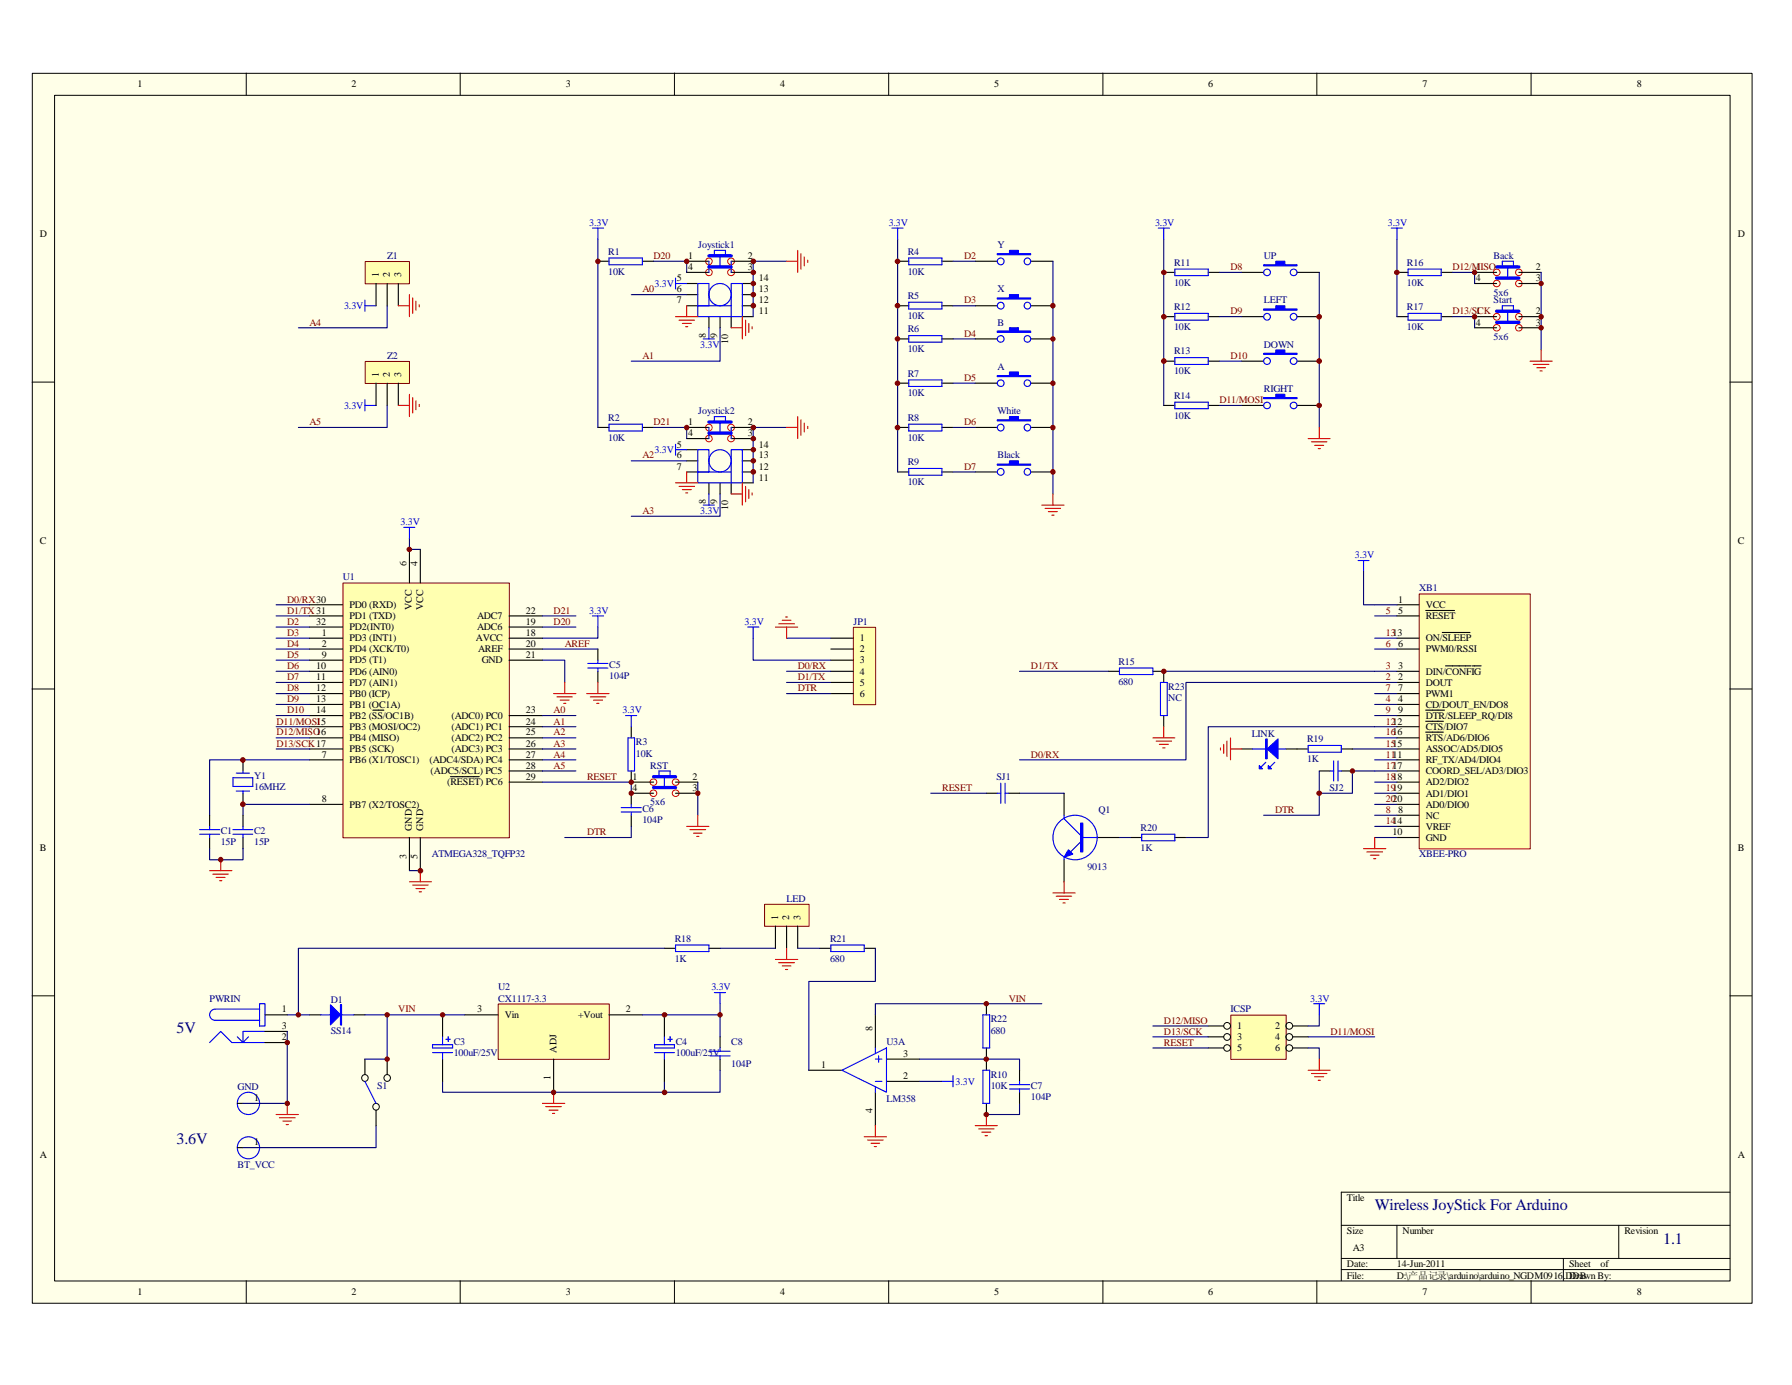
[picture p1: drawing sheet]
<svg xmlns="http://www.w3.org/2000/svg" width="279mm" height="216mm" viewBox="0 0 279 216" stroke-linecap="round" stroke-linejoin="round" font-family="sans-serif">
<path d="M5 11.4h268.2v191.8h-268.2z" fill="#ffffe8"/>
<g fill="none" stroke="#000" stroke-width=".16">
<path d="M5 11.4h268.2v191.8h-268.2zM8.5 14.9h261.2v184.8h-261.2zM38.4 11.4v3.4M71.8 11.4v3.4M105.2 11.4v3.4M138.6 11.4v3.4M172 11.4v3.4M205.3 11.4v3.4M238.7 11.4v3.4M5 59.6h3.5M269.7 59.6h3.4M5 107.4h3.5"/>
<path d="M269.7 107.4h3.4M5 155.2h3.5M269.7 155.2h3.4M38.4 199.6v3.5M71.8 199.6v3.5M105.2 199.6v3.5M138.6 199.6v3.5M172 199.6v3.5M205.3 199.6v3.5M209.1 191h60.6M209.1 196.2h60.6M209.1 197.9h60.6"/>
<path d="M217.8 191v5.2M238.7 199.6v3.5M243.8 196.2v3.4M252.4 191v5.2M269.7 185.8h-60.6v13.8"/>
</g>
<path d="M53.5 90.9h25.9v39.7h-25.9z" fill="#ffffb0"/>
<path d="M53.5 90.9h25.9v39.7h-25.9z" fill="none" stroke="#800000" stroke-width=".16"/>
<g fill="none" stroke="#000" stroke-width=".17">
<path d="M48.3 94.3h5.1M48.3 96h5.1M48.3 97.7h5.1M48.3 99.5h5.1M63.8 85.6v5.2M65.5 85.6v5.2M79.4 96h5.2M79.4 97.7h5.2M79.4 99.5h5.2M37.9 118.4v1.8M48.3 101.2h5.1M48.3 118.4h5.1"/>
<path d="M48.3 102.9h5.1M48.3 104.6h5.1M48.3 106.4h5.1M48.3 108.1h5.1M48.3 109.8h5.1M48.3 111.5h5.1M48.3 113.3h5.1M48.3 115h5.1M48.3 116.8h5.1M58.1 110.7h1.8M79.4 101.2h5.2M79.4 118.4h5.2"/>
<path d="M79.4 102.9h5.2M79.4 111.5h5.2M79.4 113.3h5.2M79.4 115h5.2M79.4 116.8h5.2M93.2 101.2v1.7M93.2 104.6v1.8M32.7 127.1v1.7M32.7 130.6v1.7M37.9 123.7v1.7M37.9 127.1v1.7M37.9 130.6v1.7"/>
<path d="M48.3 125.4h5.1M63.8 130.6v5.1M65.5 130.6v5.1M70.2 121.1h4.5M79.4 121.9h5.2M79.4 120.2h5.2M98.4 123.7v1.7M98.4 127.1v1.7"/>
</g>
<g fill="none" stroke="#00f" stroke-width=".17">
<path d="M91.7 103.4h3.1M91.7 104.1h3.1M93.2 102.9v.5M93.2 104.1v.5M31.1 129.3h3.1M31.1 130h3.1M32.7 128.8v.5M32.7 130v.6M36.3 121.2h3.1v1.4h-3.1zM36.3 129.3h3.1M36.3 130h3.1M36.8 120.5h2.1"/>
<path d="M36.8 123.3h2.1M37.9 120.2v.3M37.9 123.3v.4M37.9 128.8v.5M37.9 130v.6M96.9 125.9h3.1M96.9 126.6h3.1M98.4 125.4v.5M98.4 126.6v.5"/>
</g>
<g fill="none" stroke="#000080" stroke-width=".17">
<path d="M43.1 96h5.2M43.1 97.7h5.2M43.1 94.3h5.2M43.1 99.5h5.2M63.8 83.9v1.7h1.7M84.6 96h5.2M84.6 97.7h5.2M93.2 97.7v1.8h-8.6M43.1 111.5h5.2M43.1 113.3h5.2M43.1 115h5.2M43.1 116.8h5.2"/>
<path d="M43.1 101.2h5.2M43.1 102.9h5.2M43.1 104.6h5.2M43.1 106.4h5.2M43.1 108.1h5.2M43.1 109.8h5.2M48.3 118.4h-15.6v8.7M84.6 102.9h3.5v3.5M84.6 111.5h5.2M84.6 113.3h5.2M84.6 115h5.2M84.6 116.8h5.2"/>
<path d="M84.6 118.4h5.2M84.6 101.2h8.6M32.7 132.3v1.7h5.2v-1.7M48.3 125.4h-10.4v1.7M63.8 135.7h1.7M84.6 120.2h5.2M108.8 121.9v5.2"/>
</g>
<g fill="none" stroke="#f00" stroke-width=".17">
<path d="M86.3 108.1h3.5M86.8 108.6h2.4M87.3 109.1h1.4M87.9 109.6h.3M88.1 106.4v1.7M91.5 108.1h3.5M92 108.6h2.4M92.5 109.1h1.4M93 109.6h.4M93.2 106.4v1.7M32.7 135.7h3.5M33.2 136.3h2.4"/>
<path d="M33.7 136.8h1.4M34.2 137.3h.4M34.4 134v1.7M63.8 137.5h3.5M64.3 138h2.5M64.9 138.5h1.4M65.4 139h.3M65.5 135.7v1.8M107.1 128.8h3.4M107.6 129.3h2.4M108.1 129.9h1.4M108.6 130.4h.4"/>
<path d="M108.8 127.1v1.7"/>
</g>
<path d="M191.9 158.3h8.6v6.8h-8.6z" fill="#ffffb0"/>
<path d="M191.9 158.2h8.6v6.9h-8.6z" fill="none" stroke="#800000" stroke-width=".16"/>
<g fill="none" stroke="#000" stroke-width=".16">
<circle cx="191.3" cy="159.9" r=".53"/>
<circle cx="201" cy="159.9" r=".53"/>
<circle cx="191.3" cy="161.6" r=".53"/>
<circle cx="191.3" cy="163.4" r=".52"/>
<circle cx="201" cy="161.6" r=".53"/>
<circle cx="201" cy="163.4" r=".53"/>
</g>
<path d="M188.4 159.9h2.4M201.5 159.9h2.5M188.4 161.6h2.4M188.4 163.4h2.4M201.5 161.6h2.5M201.5 163.4h2.5" fill="none" stroke="#000" stroke-width=".17"/>
<path d="M205.7 158.2v1.7h-1.7M204 163.4h1.7v1.7M204 161.6h10.3" fill="none" stroke="#000080" stroke-width=".17"/>
<path d="M204 166.8h3.4M204.5 167.3h2.4M205 167.9h1.4M205.5 168.4h.4M205.7 165.1v1.7" fill="none" stroke="#f00" stroke-width=".17"/>
<path d="M221.3 92.6h17.3v39.7h-17.3z" fill="#ffffb0"/>
<path d="M221.3 92.6h17.3v39.7h-17.3z" fill="none" stroke="#800000" stroke-width=".16"/>
<g fill="none" stroke="#000" stroke-width=".17">
<path d="M217.8 94.3h3.4M217.8 96h3.4M217.8 99.5h3.4M222.3 95.2h4.5M224.9 98.6h4.3M172.8 104.6h1.7M179.7 104.6h1.7v1.8M181.4 111.5v1.8M193.6 116.8h1.7M200.5 116.8h3.5M209.1 116.8h1.8M217.8 106.4h3.4"/>
<path d="M217.8 104.6h3.4M217.8 109.8h3.4M217.8 101.2h3.4M217.8 111.5h3.4M217.8 113.3h3.4M217.8 115h3.4M217.8 116.8h3.4M217.8 118.4h3.4M217.8 108.1h3.4M222.3 110.7h2.9M222.3 112.4h2.7M222.3 114.1h2.7"/>
<path d="M225.4 103.8h4M229.6 103.8h1.3M176.3 130.6h1.7M183.2 130.6h1.7M217.8 120.2h3.4M217.8 121.9h3.4M217.8 123.7h3.4M217.8 125.4h3.4M217.8 128.8h3.4M217.8 130.6h3.4M217.8 127.1h3.4"/>
</g>
<g fill="none" stroke="#000080" stroke-width=".17">
<path d="M214.3 96h3.5M214.3 99.5h3.5M214.3 94.3h3.5M210.9 116.8h6.9M214.3 115h3.5M214.3 118.4h3.5M214.3 101.2h3.5M214.3 104.6h3.5M214.3 106.4h3.5M214.3 108.1h3.5M214.3 109.8h3.5M214.3 111.5h3.5"/>
<path d="M214.3 113.3h3.5M214.3 120.2h3.5M214.3 121.9h3.5M214.3 123.7h3.5M214.3 125.4h3.5M214.3 127.1h3.5M214.3 128.8h3.5M214.3 130.6h3.5"/>
</g>
<path d="M174.5 104.1h5.2v1.1h-5.2zM180.9 106.4h1.1v5.1h-1.1zM195.3 116.8h5.2M197.4 118.8l-.7 .7M198.8 118.8l-.7 .7M204 116.2h5.1v1.1h-5.1zM178 130h5.2v1.1h-5.2z" fill="none" stroke="#00f" stroke-width=".17"/>
<path d="M197.6 116.8l1.7-1.6v3.1z" fill="#00f"/>
<path d="M197.4 115.2h.2v3.1h-.2zM197.6 116.8l1.7-1.6v3.1z" fill="none" stroke="#00f" stroke-width=".17"/>
<path d="M197.5 115.2v3.1" fill="none" stroke="#00f" stroke-width=".21"/>
<path d="M196.3 119.3l.5 .5h-.5z" fill="#00f"/>
<path d="M196.3 119.3l.6 .5h-.6z" fill="none" stroke="#00f" stroke-width=".17"/>
<path d="M197.7 119.3l.5 .5h-.5z" fill="#00f"/>
<path d="M197.7 119.3l.5 .5h-.5zM165.9 127.1v.5l2.6 2.6M165.9 133.6v.4M168.5 128.3h.3v4.5h-.3zM168.5 131.2l-1.6 1.6M168.5 130.6h2.6" fill="none" stroke="#00f" stroke-width=".17"/>
<path d="M179.7 115h3.5M180.3 115.5h2.4M180.8 116h1.4M181.3 116.6h.4M181.4 113.3v1.7M190.3 116.6v.3M190.8 116v1.4M191.3 115.5v2.4M191.9 115v3.4M191.9 116.8h1.7" fill="none" stroke="#f00" stroke-width=".17"/>
<path d="M181.4 104.6h32.9M214.3 113.3h-25.9v17.3h-3.5" fill="none" stroke="#000080" stroke-width=".17"/>
<path d="M165.9 123.7v3.4M165.9 134v3.5M171.1 130.6h3.4" fill="none" stroke="#000" stroke-width=".17"/>
<path d="M168.7 128.3v4.5" fill="none" stroke="#00f" stroke-width=".34"/>
<path d="M166.6 132.5l.7 .6-1.4 .5z" fill="#00f"/>
<g fill="none" stroke="#00f" stroke-width=".17">
<path d="M211.8 87.4h1.6M212.6 87.4v1.7M166.6 132.5l.7 .6-1.4 .5z"/>
<circle cx="167.6" cy="130.6" r="3.5"/>
</g>
<path d="M212.6 89.1v5.2h1.7M159 123.7h6.9M174.5 130.6h1.8" fill="none" stroke="#000080" stroke-width=".17"/>
<path d="M164.2 139.2h3.4M164.7 139.7h2.4M165.9 137.5v1.7M212.6 132.3h3.5M213.1 132.8h2.5M213.7 133.3h1.3M214.2 133.9h.3M214.3 130.6v1.7M165.2 140.2h1.4M165.7 140.8h.4" fill="none" stroke="#f00" stroke-width=".17"/>
<path d="M77.7 156.5h17.3v8.6h-17.3z" fill="#ffffb0"/>
<path d="M77.7 156.5h17.3v8.6h-17.3z" fill="none" stroke="#800000" stroke-width=".16"/>
<path d="M152.1 40.7h3.4M160.7 40.7h3.5M69 158.2v3.4M72.5 158.2h5.1M95 158.2h5.2M103.6 158.2v3.4M69 165.1v3.5M86.3 165.1v5.2M103.6 165.1v3.5M112.3 161.6v1.8M112.3 165.1v1.7" fill="none" stroke="#000" stroke-width=".17"/>
<path d="M112.3 156.5v1.7h-12.1M112.3 158.2v3.4M69 168.6v1.7h34.6v-1.7M112.3 166.8v3.5h-8.7" fill="none" stroke="#000080" stroke-width=".17"/>
<g fill="none" stroke="#00f" stroke-width=".17">
<path d="M111.4 154.7h1.7M112.3 154.7v1.8M67.4 164.1h3.2M67.4 162.9h3.2v.5h-3.2zM69 161.6v1.3M69 164.1v1M69.5 162h.7M69.9 161.6v.7M102.1 162.9h3.1v.5h-3.1zM102.1 164.1h3.1M103.6 161.6v1.3M103.6 164.1v1"/>
<path d="M104.1 162h.7M104.5 161.6v.7M110.7 164.6h3.1M110.7 163.9h3.1M112.3 163.4v.5M112.3 164.6v.5"/>
</g>
<path d="M155.5 39.5h1.9v-.5h1.4v.5h1.9v.2h-5.2z" fill-rule="evenodd" fill="#00f"/>
<g fill="none" stroke="#00f" stroke-width=".17">
<path d="M155.5 39.5h1.9v-.5h1.4v.5h1.9v.2h-5.2z"/>
<circle cx="156" cy="40.7" r=".52"/>
<circle cx="160.2" cy="40.7" r=".52"/>
</g>
<path d="M152.1 47.7h3.4M160.7 47.7h3.5" fill="none" stroke="#000" stroke-width=".17"/>
<path d="M155.5 46.4h1.9v-.5h1.4v.5h1.9v.2h-5.2z" fill-rule="evenodd" fill="#00f"/>
<g fill="none" stroke="#00f" stroke-width=".17">
<path d="M155.5 46.4h1.9v-.5h1.4v.5h1.9v.2h-5.2z"/>
<circle cx="156" cy="47.6" r=".52"/>
<circle cx="160.2" cy="47.6" r=".52"/>
</g>
<path d="M152.1 52.8h3.4M160.7 52.8h3.5" fill="none" stroke="#000" stroke-width=".17"/>
<path d="M155.5 51.6h1.9v-.5h1.4v.5h1.9v.2h-5.2z" fill-rule="evenodd" fill="#00f"/>
<g fill="none" stroke="#00f" stroke-width=".17">
<path d="M155.5 51.6h1.9v-.5h1.4v.5h1.9v.2h-5.2z"/>
<circle cx="156" cy="52.8" r=".52"/>
<circle cx="160.2" cy="52.8" r=".51"/>
</g>
<path d="M152.1 59.7h3.4M160.7 59.7h3.5" fill="none" stroke="#000" stroke-width=".17"/>
<path d="M155.5 58.5h1.9v-.5h1.4v.5h1.9v.2h-5.2z" fill-rule="evenodd" fill="#00f"/>
<g fill="none" stroke="#00f" stroke-width=".17">
<path d="M155.5 58.5h1.9v-.5h1.4v.5h1.9v.2h-5.2z"/>
<circle cx="156" cy="59.7" r=".52"/>
<circle cx="160.2" cy="59.7" r=".51"/>
</g>
<path d="M152.1 66.6h3.4M160.7 66.6h3.5" fill="none" stroke="#000" stroke-width=".17"/>
<path d="M155.5 65.4h1.9v-.5h1.4v.5h1.9v.2h-5.2z" fill-rule="evenodd" fill="#00f"/>
<g fill="none" stroke="#00f" stroke-width=".17">
<path d="M155.5 65.4h1.9v-.5h1.4v.5h1.9v.2h-5.2z"/>
<circle cx="156" cy="66.7" r=".52"/>
<circle cx="160.2" cy="66.7" r=".52"/>
</g>
<path d="M152.1 73.6h3.4M160.7 73.6h3.5" fill="none" stroke="#000" stroke-width=".17"/>
<path d="M155.5 72.3h1.9v-.5h1.4v.5h1.9v.2h-5.2z" fill-rule="evenodd" fill="#00f"/>
<g fill="none" stroke="#00f" stroke-width=".17">
<path d="M234.2 41.6v-.9h1.8v.9M234.2 48.5v-.8h1.8v.8M235.1 41.6v1.7M235.1 48.5v1.7M155.5 72.3h1.9v-.5h1.4v.5h1.9v.2h-5.2zM102.7 121.1v-.9h1.8v.9M103.6 121.1v1.7"/>
<circle cx="156" cy="73.6" r=".52"/>
<circle cx="160.2" cy="73.6" r=".52"/>
</g>
<g fill="none" stroke="#f00" stroke-width=".16">
<circle cx="233.4" cy="49.4" r=".53"/>
<circle cx="233.4" cy="51.1" r=".52"/>
<circle cx="233.4" cy="42.5" r=".52"/>
<circle cx="233.4" cy="44.2" r=".52"/>
<circle cx="236.8" cy="49.4" r=".52"/>
<circle cx="236.8" cy="51.1" r=".51"/>
<circle cx="236.8" cy="42.5" r=".51"/>
<circle cx="236.8" cy="44.2" r=".51"/>
<circle cx="101.9" cy="121.9" r=".52"/>
<circle cx="101.9" cy="123.7" r=".52"/>
<circle cx="105.4" cy="121.9" r=".52"/>
<circle cx="105.4" cy="123.7" r=".52"/>
</g>
<g fill="none" stroke="#000" stroke-width=".17">
<path d="M193.6 42.5h3.4M202.2 42.5h3.5M229.9 44.2h3.4M229.9 42.5h3.4M229.9 51.1h3.4M229.9 49.4h3.4M236.8 44.2h3.5M236.8 42.5h3.5M236.8 51.1h3.5M236.8 49.4h3.5M98.4 123.7h3.5M98.4 121.9h3.5"/>
<path d="M105.3 123.7h3.5M105.3 121.9h3.5"/>
</g>
<path d="M233.3 41.6h3.5M233.3 43.3h3.5M233.3 48.5h3.5M233.3 50.2h3.5M101.9 121.1h3.4M101.9 122.8h3.4" fill="none" stroke="#00f" stroke-width=".52"/>
<path d="M84.6 121.9h13.8v1.8" fill="none" stroke="#000080" stroke-width=".17"/>
<path d="M197 41.3h1.9v-.6h1.4v.6h1.9v.1h-5.2z" fill-rule="evenodd" fill="#00f"/>
<g fill="none" stroke="#00f" stroke-width=".17">
<path d="M197 41.3h1.9v-.6h1.4v.6h1.9v.1h-5.2z"/>
<circle cx="197.6" cy="42.5" r=".52"/>
<circle cx="201.7" cy="42.5" r=".52"/>
</g>
<path d="M193.6 49.4h3.4M202.2 49.4h3.5" fill="none" stroke="#000" stroke-width=".17"/>
<path d="M197 48.2h1.9v-.5h1.4v.5h1.9v.1h-5.2z" fill-rule="evenodd" fill="#00f"/>
<g fill="none" stroke="#00f" stroke-width=".17">
<path d="M197 48.2h1.9v-.5h1.4v.5h1.9v.1h-5.2z"/>
<circle cx="197.6" cy="49.4" r=".52"/>
<circle cx="201.7" cy="49.4" r=".52"/>
</g>
<path d="M193.6 56.3h3.4M202.2 56.3h3.5" fill="none" stroke="#000" stroke-width=".17"/>
<path d="M197 55.1h1.9v-.5h1.4v.5h1.9v.1h-5.2z" fill-rule="evenodd" fill="#00f"/>
<g fill="none" stroke="#00f" stroke-width=".17">
<path d="M197 55.1h1.9v-.5h1.4v.5h1.9v.1h-5.2z"/>
<circle cx="197.6" cy="56.3" r=".52"/>
<circle cx="201.7" cy="56.3" r=".52"/>
</g>
<path d="M193.6 63.2h3.4M202.2 63.2h3.5" fill="none" stroke="#000" stroke-width=".17"/>
<path d="M197 62h1.9v-.5h1.4v.5h1.9v.1h-5.2z" fill-rule="evenodd" fill="#00f"/>
<g fill="none" stroke="#00f" stroke-width=".17">
<path d="M92.4 35.6h1.7M93.2 35.6v1.7M111.4 39.9v-.9h1.7v.9M112.3 39.9v1.7M139.1 35.6h1.7M140 35.6v1.7M180.6 35.6h1.7M181.4 35.6v1.7M216.9 35.6h1.8M217.8 35.6v1.7M56.9 46.8v1.7M56.9 47.7h1.7"/>
<path d="M95 40.2h5.2v1.1h-5.2zM105.3 43.3v1.7M105.3 44.2h1.8M108.8 44.2h1.7v3.5h-1.7zM109.6 52.8h1.8M110.5 40.7v1.8M110.5 51.1v1.7M114 44.2h1.7v5.2h-1.7zM114 47.7h-5.2v1.7h5.2M114 40.7v1.8M141.7 40.2h5.2v1.1h-5.2zM141.7 47.1h5.2v1.1h-5.2z"/>
<path d="M141.7 52.3h5.2v1h-5.2zM141.7 59.2h5.2v1h-5.2zM183.2 42h5.2v1h-5.2zM183.2 48.9h5.2v1h-5.2zM183.2 55.8h5.2v1h-5.2zM219.5 42h5.2v1h-5.2zM219.5 48.9h5.2v1h-5.2zM56.9 62.3v1.8M56.9 63.2h1.7M95 66.1h5.2v1.1h-5.2zM108.8 70.1h1.7v3.5h-1.7zM110.5 66.6v1.8"/>
<path d="M111.4 65.8v-.9h1.7v.9M112.3 65.8v1.7M114 70.1h1.7v5.2h-1.7zM114 73.6h-5.2v1.7h5.2M114 66.6v1.8M141.7 66.1h5.2v1.1h-5.2zM141.7 73h5.2v1.1h-5.2zM183.2 62.7h5.2v1h-5.2zM197 62h1.9v-.5h1.4v.5h1.9v.1h-5.2zM62.9 82.2h1.8M63.8 82.2v1.7M92.4 96h1.7"/>
<path d="M93.2 96v1.7M97.5 111.5h1.8M97.9 115h1v5.2h-1zM98.4 111.5v1.8M50 158.2h5.2M105.3 147.3h5.2v1h-5.2z"/>
<circle cx="112.3" cy="45.9" r="1.74"/>
<circle cx="112.3" cy="71.8" r="1.74"/>
<circle cx="197.6" cy="63.2" r=".52"/>
<circle cx="201.7" cy="63.2" r=".52"/>
</g>
<g fill="none" stroke="#000" stroke-width=".17">
<path d="M93.2 40.7h1.8M100.2 40.7h1.7M107.1 47.7h1.7M107.1 40.7h3.4M107.1 42.5h3.4M107.1 44.2h1.7M107.1 45.9h1.7M110.5 49.4v1.7M112.3 49.4v1.7M114 40.7h3.4M114 42.5h3.4M114 49.4v1.7"/>
<path d="M115.7 47.7h1.7M115.7 49.4h1.7M115.7 44.2h1.7M115.7 45.9h1.7M140 47.7h1.7M140 52.8h1.7M140 59.7h1.7M140 40.7h1.7M146.9 47.7h1.7M146.9 52.8h1.7M146.9 59.7h1.7M146.9 40.7h1.7"/>
<path d="M181.4 42.5h1.8M181.4 49.4h1.8M181.4 56.3h1.8M188.4 42.5h1.7M188.4 49.4h1.7M188.4 56.3h1.7M217.8 42.5h1.7M217.8 49.4h1.7M224.7 42.5h1.7M224.7 49.4h1.7M93.2 66.6h1.8M100.2 66.6h1.7"/>
<path d="M107.1 66.6h3.4M107.1 73.6h1.7M107.1 68.4h3.4M107.1 70.1h1.7M107.1 71.8h1.7M110.5 75.3v1.7M112.3 75.3v1.7M114 66.6h3.4M114 75.3v1.7M114 68.4h3.4M115.7 73.6h1.7M115.7 70.1h1.7"/>
<path d="M115.7 71.8h1.7M115.7 75.3h1.7M140 66.6h1.7M140 73.6h1.7M146.9 66.6h1.7M146.9 73.6h1.7M181.4 63.2h1.8M188.4 63.2h1.7M98.4 113.3v1.7M98.4 120.2v1.7M48.3 158.2h1.7M55.2 158.2h1.7"/>
<path d="M103.6 147.8h1.7M110.5 147.8h1.8"/>
</g>
<g fill="none" stroke="#000080" stroke-width=".17">
<path d="M93.2 37.3v29.3M140 37.3v36.3M181.4 37.3v25.9M217.8 37.3v12.1M101.9 40.7h5.2v1.8M122.6 40.7h-5.2v8.7M148.6 40.7h3.5M148.6 47.7h3.5M148.6 52.8h3.5M148.6 59.7h3.5M164.2 40.7v36.3M190.1 42.5h3.5"/>
<path d="M190.1 49.4h3.5M190.1 56.3h3.5M205.7 42.5v24.1M226.4 42.5h3.5v1.7M226.4 49.4h3.5v1.7M240.3 42.5v12.1M101.9 66.6h5.2v1.8M122.6 66.6h-5.2v8.7M148.6 66.6h3.5M148.6 73.6h3.5M190.1 63.2h3.5M98.4 128.8v1.8h-10.3"/>
</g>
<g fill="none" stroke="#f00" stroke-width=".17">
<path d="M124.4 39v3.5M124.9 39.5v2.5M122.6 40.7h1.8M125.4 40v1.4M125.9 40.6v.3M238.5 56.3h3.5M239.1 56.8h2.4M239.6 57.3h1.4M240.1 57.8h.4M240.3 54.6v1.7M122.6 66.6h1.8M124.4 64.9v3.5"/>
<path d="M124.9 65.4v2.5M125.4 66v1.4M125.9 66.5v.3M162.4 78.7h3.5M162.9 79.2h2.5M163.4 79.8h1.4M164.2 77v1.7M204 68.4h3.4M204.5 68.9h2.4M205 69.4h1.4M205.5 69.9h.4M205.7 66.6v1.8"/>
<path d="M164 80.3h.3M43.1 173.7h3.4M43.6 174.2h2.4M44.1 174.8h1.4M44.6 175.3h.4M44.8 172v1.7"/>
</g>
<g fill="none" stroke="#f00" stroke-width=".16">
<circle cx="110.5" cy="40.7" r=".52"/>
<circle cx="110.5" cy="42.5" r=".51"/>
<circle cx="114" cy="40.7" r=".52"/>
<circle cx="114" cy="42.5" r=".52"/>
<circle cx="110.5" cy="66.7" r=".52"/>
<circle cx="110.5" cy="68.4" r=".51"/>
<circle cx="114" cy="66.7" r=".52"/>
<circle cx="114" cy="68.4" r=".52"/>
</g>
<path d="M110.5 39.9h3.5M110.5 41.6h3.5M110.5 65.8h3.5M110.5 67.5h3.5" fill="none" stroke="#00f" stroke-width=".52"/>
<path d="M51.5 156.6l1.6 1.6-1.6 1.6z" fill="#00f"/>
<g fill="none" stroke="#00f" stroke-width=".17">
<path d="M40.5 157.3h-7a.87 .87 0 0 0-.8 .9 .87 .87 0 0 0 .8 .8h7M40.5 156.5h.8v3.4h-.8zM51.5 156.6l1.6 1.6-1.6 1.6zM53.1 156.6h.2v3.2h-.2zM32.7 162.5l1.7-1.7 1.8 1.7h5.1M37 161.6l.9 .9 .8-.9M41.3 160.8h-3.4v1.7"/>
<circle cx="38.7" cy="172" r="1.74"/>
<circle cx="38.7" cy="178.9" r="1.73"/>
</g>
<path d="M44.8 158.2h3.5M56.9 158.2h15.6M58.6 175.5v3.4h-20.7" fill="none" stroke="#000080" stroke-width=".17"/>
<path d="M41.3 158.2h3.5M37 172h.9M37 178.9h.9M41.3 162.5h3.5M41.3 160.8h3.5" fill="none" stroke="#000" stroke-width=".17"/>
<path d="M57 40.8h6.8v3.4h-6.8z" fill="#ffffb0"/>
<path d="M56.9 40.8h6.9v3.4h-6.9z" fill="none" stroke="#800000" stroke-width=".16"/>
<path d="M58.6 44.2v3.5M60.4 44.2v3.5M62.1 44.2v3.5" fill="none" stroke="#000" stroke-width=".17"/>
<path d="M57 56.4h6.8v3.4h-6.8z" fill="#ffffb0"/>
<path d="M56.9 56.3h6.9v3.5h-6.9z" fill="none" stroke="#800000" stroke-width=".16"/>
<path d="M58.6 59.7v3.5M60.4 59.7v3.5M62.1 59.7v3.5M205.7 120.2h1.7M209.1 120.2h1.8" fill="none" stroke="#000" stroke-width=".17"/>
<g fill="none" stroke="#f00" stroke-width=".17">
<path d="M62.1 47.7h1.7M63.8 45.9v3.5M64.3 46.4v2.5M64.9 46.9v1.4M65.4 47.5v.3M105.3 49.4h3.5M105.9 49.9h2.4M106.4 50.4h1.4M106.9 50.9h.3M107.1 47.7v1.7M114 51.1h1.7M115.7 49.4v3.4"/>
<path d="M116.2 49.9v2.4M116.8 50.4v1.4M117.3 50.9v.4M62.1 63.2h1.7M63.8 61.5v3.4M64.3 62v2.4M64.9 62.5v1.4M65.4 63v.4M105.3 75.3h3.5M105.9 75.8h2.4M106.4 76.3h1.4M106.9 76.8h.3"/>
<path d="M107.1 73.6v1.7M114 77h1.7M115.7 75.3v3.4M116.2 75.8v2.4M116.8 76.3v1.4M117.3 76.8v.4"/>
</g>
<path d="M60.4 47.7v3.4h-13.9M98.4 45.9h8.7M112.3 51.1v5.2h-13.9M60.4 63.2v3.4h-13.9M98.4 71.8h8.7M112.3 77v3.5h-13.9M205.7 120.2v6.9h-8.7M210.9 120.2h3.4" fill="none" stroke="#000080" stroke-width=".17"/>
<path d="M105.3 69.3v1.7M105.3 70.1h1.8M109.6 78.7h1.8M110.5 77v1.7M207.9 118.6v3.2M208.6 118.6v3.2M207.4 120.2h.5M208.6 120.2h.5M146.9 168.6h1.7M148.6 167.7v1.7" fill="none" stroke="#00f" stroke-width=".17"/>
<path d="M119.3 141h6.9v3.4h-6.9z" fill="#ffffb0"/>
<path d="M119.2 141h7v3.4h-7z" fill="none" stroke="#800000" stroke-width=".16"/>
<g fill="none" stroke="#000" stroke-width=".17">
<path d="M153.8 123.7h1.7M157.2 123.7h1.8M120.9 144.4v3.4M122.6 144.4v3.4M124.4 144.4v3.4M127.8 147.8h1.7M134.7 147.8h1.8M136.5 158.2v5.2M153.8 156.5v1.7M56.9 165.1v2.4M58.6 173.1v2.4M60.4 165.1v2.4"/>
<path d="M126.1 166.8h5.2M136.5 170.3v5.2M138.2 165.1h5.2M138.2 168.6h5.2M153.8 163.4v3.4M153.8 172v1.7M159 166.8v1.8M159 170.3v1.7"/>
</g>
<g fill="none" stroke="#f00" stroke-width=".17">
<path d="M120.9 149.6h3.5M121.4 150.1h2.5M122 150.6h1.3M122.5 151.1h.3M122.6 147.8v1.8M84.6 172h3.5M85.1 172.5h2.4M85.6 173.1h1.4M86.1 173.6h.4M86.3 170.3v1.7M134.7 177.2h3.5M135.3 177.7h2.4"/>
<path d="M135.8 178.2h1.4M136.3 178.7h.4M136.5 175.5v1.7M152.1 175.5h3.4M152.6 176h2.4M153.1 176.5h1.4M153.6 177h.4M153.8 173.7v1.8"/>
</g>
<g fill="none" stroke="#000080" stroke-width=".17">
<path d="M159 104.6h13.8M214.3 106.4h-29.4v12h-25.9M145.1 123.7h8.7M210.9 120.2v3.5h-5.2M103.6 147.8h-57.1v10.4M112.3 147.8h8.6M124.4 147.8h3.4M136.5 147.8v5.2h-10.4v13.8M162.4 156.5h-25.9v1.7M44.8 160.8v11.2h-6.9M143.4 165.1h15.6v1.7M143.4 168.6h3.5"/>
<path d="M159 172v1.7h-5.2"/>
</g>
<g fill="none" stroke="#000" stroke-width=".16">
<circle cx="56.9" cy="168" r=".52"/>
<circle cx="58.6" cy="172.5" r=".52"/>
<circle cx="60.4" cy="168" r=".52"/>
</g>
<g fill="none" stroke="#00f" stroke-width=".17">
<path d="M155.5 123.7h.5M156 122.1v3.1M156.7 123.7h.5M156.7 122.1v3.1M129.5 147.3h5.2v1h-5.2zM153.2 158.2h1.1v5.2h-1.1zM56.9 168.6l1.7 3.4M131.3 166.8l6.9-3.4v6.9zM136.5 163.4v.9M136.5 169.4v.9M136.5 168.6h1M136.5 165.1h1"/>
<path d="M137 164.6v1M153.2 166.8h1.1v5.2h-1.1zM157.4 169.8h3.1M157.4 169.1h3.1M159 168.6v.5M159 169.8v.5"/>
</g>
<circle cx="210.9" cy="120.2" r=".34" fill="#800000"/>
<circle cx="210.9" cy="120.2" r=".34" fill="none" stroke="#800000" stroke-width=".16"/>
<circle cx="205.7" cy="123.7" r=".35" fill="#800000"/>
<circle cx="205.7" cy="123.7" r=".35" fill="none" stroke="#800000" stroke-width=".16"/>
<circle cx="63.8" cy="85.6" r=".35" fill="#800000"/>
<circle cx="63.8" cy="85.6" r=".35" fill="none" stroke="#800000" stroke-width=".16"/>
<circle cx="65.6" cy="135.7" r=".36" fill="#800000"/>
<circle cx="65.6" cy="135.7" r=".36" fill="none" stroke="#800000" stroke-width=".16"/>
<circle cx="37.9" cy="125.4" r=".36" fill="#800000"/>
<circle cx="37.9" cy="125.4" r=".36" fill="none" stroke="#800000" stroke-width=".16"/>
<circle cx="37.9" cy="118.5" r=".36" fill="#800000"/>
<circle cx="37.9" cy="118.5" r=".36" fill="none" stroke="#800000" stroke-width=".16"/>
<circle cx="34.4" cy="134" r=".35" fill="#800000"/>
<circle cx="34.4" cy="134" r=".35" fill="none" stroke="#800000" stroke-width=".16"/>
<circle cx="217.8" cy="42.5" r=".35" fill="#800000"/>
<circle cx="217.8" cy="42.5" r=".35" fill="none" stroke="#800000" stroke-width=".16"/>
<circle cx="139.9" cy="47.6" r=".36" fill="#800000"/>
<circle cx="139.9" cy="47.6" r=".36" fill="none" stroke="#800000" stroke-width=".16"/>
<circle cx="139.9" cy="52.8" r=".34" fill="#800000"/>
<circle cx="139.9" cy="52.8" r=".34" fill="none" stroke="#800000" stroke-width=".16"/>
<circle cx="139.9" cy="59.7" r=".35" fill="#800000"/>
<circle cx="139.9" cy="59.7" r=".35" fill="none" stroke="#800000" stroke-width=".16"/>
<circle cx="139.9" cy="66.7" r=".36" fill="#800000"/>
<circle cx="139.9" cy="66.7" r=".36" fill="none" stroke="#800000" stroke-width=".16"/>
<circle cx="139.9" cy="40.7" r=".36" fill="#800000"/>
<circle cx="139.9" cy="40.7" r=".36" fill="none" stroke="#800000" stroke-width=".16"/>
<circle cx="181.5" cy="42.5" r=".35" fill="#800000"/>
<circle cx="181.5" cy="42.5" r=".35" fill="none" stroke="#800000" stroke-width=".16"/>
<circle cx="181.5" cy="49.4" r=".36" fill="#800000"/>
<circle cx="181.5" cy="49.4" r=".36" fill="none" stroke="#800000" stroke-width=".16"/>
<circle cx="181.5" cy="56.3" r=".36" fill="#800000"/>
<circle cx="181.5" cy="56.3" r=".36" fill="none" stroke="#800000" stroke-width=".16"/>
<circle cx="93.2" cy="40.7" r=".35" fill="#800000"/>
<circle cx="93.2" cy="40.7" r=".35" fill="none" stroke="#800000" stroke-width=".16"/>
<path d="M179.7 159.9h8.7M179.7 161.6h8.7M179.7 163.4h8.7" fill="none" stroke="#000080" stroke-width=".17"/>
<circle cx="229.9" cy="42.5" r=".34" fill="#800000"/>
<circle cx="229.9" cy="42.5" r=".34" fill="none" stroke="#800000" stroke-width=".16"/>
<circle cx="240.3" cy="44.2" r=".34" fill="#800000"/>
<circle cx="240.3" cy="44.2" r=".34" fill="none" stroke="#800000" stroke-width=".16"/>
<circle cx="229.9" cy="49.4" r=".35" fill="#800000"/>
<circle cx="229.9" cy="49.4" r=".35" fill="none" stroke="#800000" stroke-width=".16"/>
<circle cx="240.3" cy="49.4" r=".35" fill="#800000"/>
<circle cx="240.3" cy="49.4" r=".35" fill="none" stroke="#800000" stroke-width=".16"/>
<circle cx="240.3" cy="51.1" r=".34" fill="#800000"/>
<circle cx="240.3" cy="51.1" r=".34" fill="none" stroke="#800000" stroke-width=".16"/>
<circle cx="86.3" cy="170.3" r=".35" fill="#800000"/>
<circle cx="86.3" cy="170.3" r=".35" fill="none" stroke="#800000" stroke-width=".16"/>
<circle cx="103.6" cy="170.3" r=".36" fill="#800000"/>
<circle cx="103.6" cy="170.3" r=".36" fill="none" stroke="#800000" stroke-width=".16"/>
<circle cx="103.6" cy="158.2" r=".35" fill="#800000"/>
<circle cx="103.6" cy="158.2" r=".35" fill="none" stroke="#800000" stroke-width=".16"/>
<circle cx="112.3" cy="158.2" r=".34" fill="#800000"/>
<circle cx="112.3" cy="158.2" r=".34" fill="none" stroke="#800000" stroke-width=".16"/>
<circle cx="69" cy="158.2" r=".34" fill="#800000"/>
<circle cx="69" cy="158.2" r=".34" fill="none" stroke="#800000" stroke-width=".16"/>
<circle cx="44.8" cy="172" r=".34" fill="#800000"/>
<circle cx="44.8" cy="172" r=".34" fill="none" stroke="#800000" stroke-width=".16"/>
<circle cx="46.5" cy="158.2" r=".34" fill="#800000"/>
<circle cx="46.5" cy="158.2" r=".34" fill="none" stroke="#800000" stroke-width=".16"/>
<circle cx="205.7" cy="49.4" r=".36" fill="#800000"/>
<circle cx="205.7" cy="49.4" r=".36" fill="none" stroke="#800000" stroke-width=".16"/>
<circle cx="205.7" cy="56.3" r=".36" fill="#800000"/>
<circle cx="205.7" cy="56.3" r=".36" fill="none" stroke="#800000" stroke-width=".16"/>
<circle cx="205.7" cy="63.2" r=".35" fill="#800000"/>
<circle cx="205.7" cy="63.2" r=".35" fill="none" stroke="#800000" stroke-width=".16"/>
<circle cx="164.2" cy="47.6" r=".35" fill="#800000"/>
<circle cx="164.2" cy="47.6" r=".35" fill="none" stroke="#800000" stroke-width=".16"/>
<circle cx="164.2" cy="52.8" r=".34" fill="#800000"/>
<circle cx="164.2" cy="52.8" r=".34" fill="none" stroke="#800000" stroke-width=".16"/>
<circle cx="164.2" cy="59.7" r=".34" fill="#800000"/>
<circle cx="164.2" cy="59.7" r=".34" fill="none" stroke="#800000" stroke-width=".16"/>
<circle cx="164.2" cy="66.7" r=".35" fill="#800000"/>
<circle cx="164.2" cy="66.7" r=".35" fill="none" stroke="#800000" stroke-width=".16"/>
<circle cx="164.2" cy="73.6" r=".35" fill="#800000"/>
<circle cx="164.2" cy="73.6" r=".35" fill="none" stroke="#800000" stroke-width=".16"/>
<circle cx="107.1" cy="66.7" r=".35" fill="#800000"/>
<circle cx="107.1" cy="66.7" r=".35" fill="none" stroke="#800000" stroke-width=".16"/>
<circle cx="117.5" cy="66.7" r=".36" fill="#800000"/>
<circle cx="117.5" cy="66.7" r=".36" fill="none" stroke="#800000" stroke-width=".16"/>
<circle cx="117.5" cy="68.4" r=".35" fill="#800000"/>
<circle cx="117.5" cy="68.4" r=".35" fill="none" stroke="#800000" stroke-width=".16"/>
<circle cx="117.5" cy="73.6" r=".36" fill="#800000"/>
<circle cx="117.5" cy="73.6" r=".36" fill="none" stroke="#800000" stroke-width=".16"/>
<circle cx="117.5" cy="71.8" r=".35" fill="#800000"/>
<circle cx="117.5" cy="71.8" r=".35" fill="none" stroke="#800000" stroke-width=".16"/>
<circle cx="117.5" cy="70.1" r=".35" fill="#800000"/>
<circle cx="117.5" cy="70.1" r=".35" fill="none" stroke="#800000" stroke-width=".16"/>
<circle cx="107.1" cy="40.7" r=".35" fill="#800000"/>
<circle cx="107.1" cy="40.7" r=".35" fill="none" stroke="#800000" stroke-width=".16"/>
<circle cx="117.5" cy="40.7" r=".36" fill="#800000"/>
<circle cx="117.5" cy="40.7" r=".36" fill="none" stroke="#800000" stroke-width=".16"/>
<circle cx="117.5" cy="42.5" r=".35" fill="#800000"/>
<circle cx="117.5" cy="42.5" r=".35" fill="none" stroke="#800000" stroke-width=".16"/>
<circle cx="117.5" cy="47.6" r=".36" fill="#800000"/>
<circle cx="117.5" cy="47.6" r=".36" fill="none" stroke="#800000" stroke-width=".16"/>
<circle cx="117.5" cy="45.9" r=".35" fill="#800000"/>
<circle cx="117.5" cy="45.9" r=".35" fill="none" stroke="#800000" stroke-width=".16"/>
<circle cx="117.5" cy="44.2" r=".35" fill="#800000"/>
<circle cx="117.5" cy="44.2" r=".35" fill="none" stroke="#800000" stroke-width=".16"/>
<path d="M60.4 158.2v6.9h-3.5" fill="none" stroke="#000080" stroke-width=".17"/>
<circle cx="60.4" cy="165.1" r=".34" fill="#800000"/>
<circle cx="60.4" cy="165.1" r=".34" fill="none" stroke="#800000" stroke-width=".16"/>
<circle cx="60.4" cy="158.2" r=".34" fill="#800000"/>
<circle cx="60.4" cy="158.2" r=".34" fill="none" stroke="#800000" stroke-width=".16"/>
<circle cx="98.4" cy="121.9" r=".34" fill="#800000"/>
<circle cx="98.4" cy="121.9" r=".34" fill="none" stroke="#800000" stroke-width=".16"/>
<circle cx="108.8" cy="123.7" r=".34" fill="#800000"/>
<circle cx="108.8" cy="123.7" r=".34" fill="none" stroke="#800000" stroke-width=".16"/>
<circle cx="153.8" cy="156.5" r=".34" fill="#800000"/>
<circle cx="153.8" cy="156.5" r=".34" fill="none" stroke="#800000" stroke-width=".16"/>
<circle cx="153.8" cy="165.1" r=".34" fill="#800000"/>
<circle cx="153.8" cy="165.1" r=".34" fill="none" stroke="#800000" stroke-width=".16"/>
<circle cx="153.8" cy="173.7" r=".34" fill="#800000"/>
<circle cx="153.8" cy="173.7" r=".34" fill="none" stroke="#800000" stroke-width=".16"/>
<path d="M133.1 97.8h3.4v12.1h-3.4z" fill="#ffffb0"/>
<path d="M133.1 97.8h3.4v12.1h-3.4z" fill="none" stroke="#800000" stroke-width=".16"/>
<path d="M129.5 99.5h3.5M129.5 101.2h3.5M129.5 102.9h3.5M129.5 104.6h3.5M129.5 106.4h3.5M129.5 108.1h3.5" fill="none" stroke="#000" stroke-width=".17"/>
<path d="M117.4 99.5v3.4h12.1M122.6 99.5h6.9M122.6 108.1h6.9M122.6 106.4h6.9M122.6 104.6h6.9" fill="none" stroke="#000080" stroke-width=".17"/>
<path d="M120.9 97.7h3.5M121.4 97.2h2.5M122 96.7h1.3M122.5 96.2h.3M122.6 97.7v1.8" fill="none" stroke="#f00" stroke-width=".17"/>
<path d="M116.6 97.7h1.7M117.4 97.7v1.8M204.8 156.5h1.7M205.7 156.5v1.7" fill="none" stroke="#00f" stroke-width=".17"/>
<circle cx="98.4" cy="123.7" r=".34" fill="#800000"/>
<circle cx="98.4" cy="123.7" r=".34" fill="none" stroke="#800000" stroke-width=".16"/>
<circle cx="44.8" cy="162.5" r=".34" fill="#800000"/>
<circle cx="44.8" cy="162.5" r=".34" fill="none" stroke="#800000" stroke-width=".16"/>
<circle cx="181.5" cy="104.6" r=".35" fill="#800000"/>
<circle cx="181.5" cy="104.6" r=".35" fill="none" stroke="#800000" stroke-width=".16"/>
<g font-size="2.5" fill="#000080">
<text x="27.5" y="161.1">5V</text>
<text x="27.5" y="178.4">3.6V</text>
<text x="214.3" y="188.7">Wireless JoyStick For Arduino</text>
<text x="259.3" y="193.9">1.1</text>
</g>
<g font-size="1.6">
<text x="21.5" y="13.6">1</text>
<text x="54.8" y="13.6">2</text>
<text x="88.2" y="13.6">3</text>
<text x="121.6" y="13.6">4</text>
<text x="155" y="13.6">5</text>
<text x="188.4" y="13.6">6</text>
<text x="221.8" y="13.6">7</text>
<text x="255.2" y="13.6">8</text>
<text x="6.2" y="36.9">D</text>
<text x="107.3" y="40.4">1</text>
<text x="116.6" y="40.4">2</text>
<text x="270.9" y="36.9">D</text>
<text x="59.1" y="43.2" transform="rotate(-90 59.1 43.2)">1</text>
<text x="60.8" y="43.2" transform="rotate(-90 60.8 43.2)">2</text>
<text x="62.5" y="43.2" transform="rotate(-90 62.5 43.2)">3</text>
<text x="105.5" y="43.9">5</text>
<text x="105.5" y="45.6">6</text>
<text x="105.5" y="47.3">7</text>
<text x="107.3" y="42.1">4</text>
<text x="116.6" y="42.1">3</text>
<text x="118.3" y="47.3">12</text>
<text x="118.3" y="45.6">13</text>
<text x="118.3" y="43.9">14</text>
<text x="230.1" y="43.9">4</text>
<text x="230.1" y="42.1">1</text>
<text x="239.4" y="42.1">2</text>
<text x="239.4" y="43.9">3</text>
<text x="110.1" y="52.7" transform="rotate(-90 110.1 52.7)">8</text>
<text x="111.8" y="52.7" transform="rotate(-90 111.8 52.7)">9</text>
<text x="113.5" y="53.6" transform="rotate(-90 113.5 53.6)">10</text>
<text x="118.3" y="49">11</text>
<text x="230.1" y="50.8">4</text>
<text x="230.1" y="49">1</text>
<text x="239.4" y="49">2</text>
<text x="239.4" y="50.8">3</text>
<text x="59.1" y="58.7" transform="rotate(-90 59.1 58.7)">1</text>
<text x="60.8" y="58.7" transform="rotate(-90 60.8 58.7)">2</text>
<text x="62.5" y="58.7" transform="rotate(-90 62.5 58.7)">3</text>
<text x="105.5" y="69.8">5</text>
<text x="105.5" y="71.5">6</text>
<text x="107.3" y="68">4</text>
<text x="107.3" y="66.3">1</text>
<text x="116.6" y="66.3">2</text>
<text x="116.6" y="68">3</text>
<text x="118.3" y="71.5">13</text>
<text x="118.3" y="69.8">14</text>
<text x="105.5" y="73.2">7</text>
<text x="118.3" y="74.9">11</text>
<text x="118.3" y="73.2">12</text>
<text x="110.1" y="78.6" transform="rotate(-90 110.1 78.6)">8</text>
<text x="111.8" y="78.6" transform="rotate(-90 111.8 78.6)">9</text>
<text x="113.5" y="79.5" transform="rotate(-90 113.5 79.5)">10</text>
<text x="6.2" y="84.8">C</text>
<text x="63.4" y="88.3" transform="rotate(-90 63.4 88.3)">6</text>
<text x="65.1" y="88.3" transform="rotate(-90 65.1 88.3)">4</text>
<text x="270.9" y="84.8">C</text>
<text x="54.5" y="94.8">PD0 (RXD)</text>
<text x="64.2" y="95.2" transform="rotate(-90 64.2 95.2)">VCC</text>
<text x="66" y="95.2" transform="rotate(-90 66 95.2)">VCC</text>
<text x="82" y="95.7">22</text>
<text x="218" y="93.9">1</text>
<text x="218" y="95.7">5</text>
<text x="222.3" y="94.8">VCC</text>
<text x="49.3" y="97.4">32</text>
<text x="50.2" y="99.1">1</text>
<text x="50.2" y="100.8">2</text>
<text x="54.5" y="96.5">PD1 (TXD)</text>
<text x="54.5" y="98.3">PD2(INT0)</text>
<text x="54.5" y="100">PD3 (INT1)</text>
<text x="54.5" y="101.7">PD4 (XCK/T0)</text>
<text x="74.2" y="100">AVCC</text>
<text x="74.4" y="98.3">ADC6</text>
<text x="74.4" y="96.5">ADC7</text>
<text x="74.5" y="101.7">AREF</text>
<text x="82" y="100.8">20</text>
<text x="82" y="97.4">19</text>
<text x="82" y="99.1">18</text>
<text x="134.1" y="100">1</text>
<text x="134.1" y="101.7">2</text>
<text x="218" y="100.8">6</text>
<text x="222.3" y="96.5">RESET</text>
<text x="222.3" y="101.7">PWM0/RSSI</text>
<text x="222.3" y="100">ON/SLEEP</text>
<text x="49.3" y="104.3">10</text>
<text x="49.3" y="106">11</text>
<text x="49.3" y="107.7">12</text>
<text x="50.2" y="102.6">9</text>
<text x="54.5" y="103.4">PD5 (T1)</text>
<text x="54.5" y="105.2">PD6 (AIN0)</text>
<text x="54.5" y="106.9">PD7 (AIN1)</text>
<text x="75.1" y="103.4">GND</text>
<text x="82" y="102.6">21</text>
<text x="134.1" y="103.4">3</text>
<text x="134.1" y="105.2">4</text>
<text x="134.1" y="106.9">5</text>
<text x="218" y="106">2</text>
<text x="218" y="104.3">3</text>
<text x="218" y="107.7">7</text>
<text x="222.3" y="106.9">DOUT</text>
<text x="222.3" y="105.2">DIN/CONFIG</text>
<text x="49.3" y="109.5">13</text>
<text x="49.3" y="111.2">14</text>
<text x="54.5" y="108.6">PB0 (ICP)</text>
<text x="54.5" y="110.3">PB1 (OC1A)</text>
<text x="54.5" y="112.1">PB2 (SS/OC1B)</text>
<text x="54.5" y="113.8">PB3 (MOSI/OC2)</text>
<text x="70.4" y="112.1">(ADC0) PC0</text>
<text x="70.4" y="113.8">(ADC1) PC1</text>
<text x="82" y="111.2">23</text>
<text x="82" y="112.9">24</text>
<text x="134.1" y="108.6">6</text>
<text x="218" y="109.5">4</text>
<text x="218" y="111.2">9</text>
<text x="222.3" y="110.3">CD/DOUT_EN/DO8</text>
<text x="222.3" y="112.1">DTR/SLEEP_RQ/DI8</text>
<text x="222.3" y="113.8">CTS/DIO7</text>
<text x="222.3" y="108.6">PWM1</text>
<text x="50.2" y="118.1">7</text>
<text x="54.5" y="119">PB6 (X1/TOSC1)</text>
<text x="54.5" y="115.5">PB4 (MISO)</text>
<text x="54.5" y="117.3">PB5 (SCK)</text>
<text x="67" y="119">(ADC4/SDA) PC4</text>
<text x="70.4" y="115.5">(ADC2) PC2</text>
<text x="70.4" y="117.3">(ADC3) PC3</text>
<text x="82" y="114.6">25</text>
<text x="82" y="116.4">26</text>
<text x="82" y="118.1">27</text>
<text x="82" y="119.8">28</text>
<text x="222.3" y="115.5">RTS/AD6/DIO6</text>
<text x="222.3" y="117.3">ASSOC/AD5/DIO5</text>
<text x="222.3" y="119">RF_TX/AD4/DIO4</text>
<text x="50.2" y="125">8</text>
<text x="54.5" y="125.9">PB7 (X2/TOSC2)</text>
<text x="67.1" y="120.7">(ADC5/SCL) PC5</text>
<text x="69.7" y="122.4">(RESET) PC6</text>
<text x="82" y="121.6">29</text>
<text x="98.6" y="123.3">4</text>
<text x="98.6" y="121.6">1</text>
<text x="107.9" y="121.6">2</text>
<text x="107.9" y="123.3">3</text>
<text x="222.3" y="120.7">COORD_SEL/AD3/DIO3</text>
<text x="222.3" y="122.4">AD2/DIO2</text>
<text x="222.3" y="124.2">AD1/DIO1</text>
<text x="222.3" y="125.9">AD0/DIO0</text>
<text x="64.2" y="129.5" transform="rotate(-90 64.2 129.5)">GND</text>
<text x="66" y="129.5" transform="rotate(-90 66 129.5)">GND</text>
<text x="217.1" y="130.2">10</text>
<text x="218" y="126.7">8</text>
<text x="222.3" y="129.3">VREF</text>
<text x="222.3" y="131.1">GND</text>
<text x="222.3" y="127.6">NC</text>
<text x="6.2" y="132.6">B</text>
<text x="63.4" y="133.9" transform="rotate(-90 63.4 133.9)">3</text>
<text x="65.1" y="133.9" transform="rotate(-90 65.1 133.9)">5</text>
<text x="270.9" y="132.6">B</text>
<text x="121.3" y="143.3" transform="rotate(-90 121.3 143.3)">1</text>
<text x="123.1" y="143.3" transform="rotate(-90 123.1 143.3)">2</text>
<text x="124.8" y="143.3" transform="rotate(-90 124.8 143.3)">3</text>
<text x="43.9" y="157.8">1</text>
<text x="43.9" y="160.4">3</text>
<text x="74.4" y="157.8">3</text>
<text x="78.7" y="158.7">Vin</text>
<text x="90.1" y="158.7">+Vout</text>
<text x="97.6" y="157.8">2</text>
<text x="136" y="160.8" transform="rotate(-90 136 160.8)">8</text>
<text x="192.9" y="160.4">1</text>
<text x="198.8" y="160.4">2</text>
<text x="43.9" y="162.1">2</text>
<text x="86.7" y="164.1" transform="rotate(-90 86.7 164.1)">ADJ</text>
<text x="128" y="166.5">1</text>
<text x="140.8" y="164.8">3</text>
<text x="192.9" y="162.1">3</text>
<text x="192.9" y="163.9">5</text>
<text x="198.8" y="162.1">4</text>
<text x="198.8" y="163.9">6</text>
<text x="39.6" y="171.7">1</text>
<text x="85.9" y="168.4" transform="rotate(-90 85.9 168.4)">1</text>
<text x="136" y="173.6" transform="rotate(-90 136 173.6)">4</text>
<text x="140.8" y="168.2">2</text>
<text x="39.6" y="178.6">1</text>
<text x="6.2" y="180.5">A</text>
<text x="270.9" y="180.5">A</text>
<text x="210" y="187.2">Title</text>
<text x="210" y="192.4">Size</text>
<text x="210" y="197.6">Date:</text>
<text x="210.9" y="195">A3</text>
<text x="217.8" y="197.6">14-Jun-2011</text>
<text x="218.7" y="192.4">Number</text>
<text x="244.6" y="197.6">Sheet</text>
<text x="249.6" y="197.6">of</text>
<text x="253.3" y="192.4">Revision</text>
<text x="21.5" y="201.9">1</text>
<text x="54.8" y="201.9">2</text>
<text x="88.2" y="201.9">3</text>
<text x="121.6" y="201.9">4</text>
<text x="155" y="201.9">5</text>
<text x="188.4" y="201.9">6</text>
<text x="210" y="199.3">File:</text>
<text x="217.8" y="199.3">D:\产产产产\arduino\arduino_NGDM0916.DDB</text>
<text x="221.8" y="201.9">7</text>
<text x="244.6" y="199.3">Drawn By:</text>
<text x="255.2" y="201.9">8</text>
</g>
<g font-size="1.6" fill="#00f">
<text x="91.9" y="35.2">3.3V</text>
<text x="138.6" y="35.2">3.3V</text>
<text x="180.1" y="35.2">3.3V</text>
<text x="216.4" y="35.2">3.3V</text>
<text x="102.1" y="44.7">3.3V</text>
<text x="53.6" y="48.2">3.3V</text>
<text x="109.2" y="54.2">3.3V</text>
<text x="53.6" y="63.7">3.3V</text>
<text x="102.1" y="70.6">3.3V</text>
<text x="62.4" y="81.8">3.3V</text>
<text x="109.2" y="80.1">3.3V</text>
<text x="211.2" y="87">3.3V</text>
<text x="91.9" y="95.7">3.3V</text>
<text x="116.1" y="97.4">3.3V</text>
<text x="97.1" y="111.2">3.3V</text>
<text x="110.9" y="154.4">3.3V</text>
<text x="204.3" y="156.1">3.3V</text>
<text x="149" y="169.1">3.3V</text>
</g>
<g font-size="1.6" fill="#000080">
<text x="60.4" y="40.4">Z1</text>
<text x="94.8" y="39.7">R1</text>
<text x="108.8" y="38.7">Joystick1</text>
<text x="141.5" y="39.7">R4</text>
<text x="155.5" y="38.7">Y</text>
<text x="183" y="41.4">R11</text>
<text x="197.1" y="40.4">UP</text>
<text x="219.4" y="41.4">R16</text>
<text x="232.9" y="40.4">Back</text>
<text x="94.8" y="42.8">10K</text>
<text x="141.5" y="46.6">R5</text>
<text x="141.5" y="42.8">10K</text>
<text x="155.5" y="45.6">X</text>
<text x="183" y="44.5">10K</text>
<text x="197.1" y="47.3">LEFT</text>
<text x="219.4" y="44.5">10K</text>
<text x="232.9" y="46.1">5x6</text>
<text x="232.9" y="47.3">Start</text>
<text x="141.5" y="49.7">10K</text>
<text x="141.5" y="51.8">R6</text>
<text x="155.5" y="50.8">B</text>
<text x="183" y="48.3">R12</text>
<text x="183" y="51.4">10K</text>
<text x="219.4" y="48.3">R17</text>
<text x="219.4" y="51.4">10K</text>
<text x="232.9" y="53">5x6</text>
<text x="60.4" y="55.9">Z2</text>
<text x="141.5" y="54.9">10K</text>
<text x="141.5" y="58.7">R7</text>
<text x="155.5" y="57.7">A</text>
<text x="183" y="55.2">R13</text>
<text x="183" y="58.3">10K</text>
<text x="197.1" y="54.2">DOWN</text>
<text x="94.8" y="65.6">R2</text>
<text x="108.8" y="64.6">Joystick2</text>
<text x="141.5" y="61.8">10K</text>
<text x="141.5" y="65.6">R8</text>
<text x="155.5" y="64.6">White</text>
<text x="183" y="62.1">R14</text>
<text x="183" y="65.3">10K</text>
<text x="197.1" y="61.1">RIGHT</text>
<text x="94.8" y="68.7">10K</text>
<text x="141.5" y="68.7">10K</text>
<text x="155.5" y="71.5">Black</text>
<text x="141.5" y="72.5">R9</text>
<text x="141.5" y="75.6">10K</text>
<text x="53.5" y="90.5">U1</text>
<text x="221.3" y="92.2">XB1</text>
<text x="133.1" y="97.4">JP1</text>
<text x="95" y="104.1">C5</text>
<text x="95" y="105.8">104P</text>
<text x="174.4" y="103.6">R15</text>
<text x="174.4" y="106.7">680</text>
<text x="182.2" y="107.6">R23</text>
<text x="182.2" y="109.3">NC</text>
<text x="99.1" y="116.2">R3</text>
<text x="99.1" y="117.9">10K</text>
<text x="101.4" y="119.8">RST</text>
<text x="195.2" y="114.9">LINK</text>
<text x="203.8" y="115.7">R19</text>
<text x="203.8" y="118.8">1K</text>
<text x="39.6" y="121.4">Y1</text>
<text x="39.6" y="123.1">16MHZ</text>
<text x="101.4" y="125.6">5x6</text>
<text x="155.4" y="121.6">SJ1</text>
<text x="207.3" y="123.3">SJ2</text>
<text x="34.4" y="130">C1</text>
<text x="34.4" y="131.7">15P</text>
<text x="39.6" y="130">C2</text>
<text x="39.6" y="131.7">15P</text>
<text x="100.2" y="126.6">C6</text>
<text x="100.2" y="128.3">104P</text>
<text x="171.3" y="126.7">Q1</text>
<text x="177.8" y="129.5">R20</text>
<text x="67.3" y="133.6">ATMEGA328_TQFP32</text>
<text x="169.5" y="135.6">9013</text>
<text x="177.8" y="132.6">1K</text>
<text x="221.3" y="133.6">XBEE-PRO</text>
<text x="122.6" y="140.5">LED</text>
<text x="105.2" y="146.8">R18</text>
<text x="105.2" y="149.9">1K</text>
<text x="129.4" y="146.8">R21</text>
<text x="129.4" y="149.9">680</text>
<text x="77.7" y="154.4">U2</text>
<text x="32.7" y="156.1">PWRIN</text>
<text x="51.6" y="156.3">D1</text>
<text x="51.6" y="161.1">SS14</text>
<text x="77.7" y="156.1">CX1117-3.3</text>
<text x="154.5" y="159.4">R22</text>
<text x="154.5" y="161.1">680</text>
<text x="191.9" y="157.8">ICSP</text>
<text x="70.7" y="162.9">C3</text>
<text x="70.7" y="164.6">100uF/25V</text>
<text x="105.4" y="162.9">C4</text>
<text x="105.4" y="164.6">100uF/25V</text>
<text x="114" y="162.9">C8</text>
<text x="114" y="166.3">104P</text>
<text x="138.2" y="162.9">U3A</text>
<text x="37" y="169.9">GND</text>
<text x="58.8" y="169.8">S1</text>
<text x="138.2" y="171.8">LM358</text>
<text x="154.5" y="168">R10</text>
<text x="154.5" y="169.8">10K</text>
<text x="160.7" y="169.8">C7</text>
<text x="160.7" y="171.5">104P</text>
<text x="37" y="182">BT_VCC</text>
</g>
<g font-size="1.6" fill="#800000">
<text x="101.9" y="40.4">D20</text>
<text x="150.3" y="40.4">D2</text>
<text x="100.2" y="45.6">A0</text>
<text x="150.3" y="47.3">D3</text>
<text x="191.9" y="42.1">D8</text>
<text x="226.4" y="42.1">D12/MISO</text>
<text x="48.3" y="50.8">A4</text>
<text x="150.3" y="52.5">D4</text>
<text x="191.9" y="49">D9</text>
<text x="226.4" y="49">D13/SCK</text>
<text x="100.2" y="55.9">A1</text>
<text x="150.3" y="59.4">D5</text>
<text x="191.9" y="55.9">D10</text>
<text x="190.1" y="62.8">D11/MOSI</text>
<text x="48.3" y="66.3">A5</text>
<text x="100.2" y="71.5">A2</text>
<text x="101.9" y="66.3">D21</text>
<text x="150.3" y="66.3">D6</text>
<text x="150.3" y="73.2">D7</text>
<text x="100.2" y="80.1">A3</text>
<text x="44.8" y="93.9">D0/RX30</text>
<text x="44.8" y="95.7">D1/TX31</text>
<text x="86.3" y="95.7">D21</text>
<text x="216.1" y="95.7">5</text>
<text x="44.8" y="97.4">D2</text>
<text x="44.8" y="99.1">D3</text>
<text x="44.8" y="100.8">D4</text>
<text x="86.3" y="97.4">D20</text>
<text x="88.1" y="100.8">AREF</text>
<text x="216.1" y="100.8">6</text>
<text x="216.1" y="99.1">1313</text>
<text x="44.8" y="102.6">D5</text>
<text x="44.8" y="104.3">D6</text>
<text x="44.8" y="106">D7</text>
<text x="44.8" y="107.7">D8</text>
<text x="124.4" y="107.7">DTR</text>
<text x="124.4" y="104.3">D0/RX</text>
<text x="124.4" y="106">D1/TX</text>
<text x="160.7" y="104.3">D1/TX</text>
<text x="216.1" y="106">2</text>
<text x="216.1" y="104.3">3</text>
<text x="216.1" y="107.7">7</text>
<text x="43.1" y="112.9">D11/MOSI15</text>
<text x="44.8" y="109.5">D9</text>
<text x="44.8" y="111.2">D10</text>
<text x="86.3" y="111.2">A0</text>
<text x="86.3" y="112.9">A1</text>
<text x="216.1" y="109.5">4</text>
<text x="216.1" y="111.2">9</text>
<text x="216.1" y="112.9">1212</text>
<text x="43.1" y="114.6">D12/MISO16</text>
<text x="43.1" y="116.4">D13/SCK17</text>
<text x="86.3" y="114.6">A2</text>
<text x="86.3" y="116.4">A3</text>
<text x="86.3" y="118.1">A4</text>
<text x="86.3" y="119.8">A5</text>
<text x="160.7" y="118.1">D0/RX</text>
<text x="216.1" y="118.1">1111</text>
<text x="216.1" y="116.4">1515</text>
<text x="216.1" y="114.6">1616</text>
<text x="216.1" y="119.8">1717</text>
<text x="91.5" y="121.6">RESET</text>
<text x="146.9" y="123.3">RESET</text>
<text x="216.1" y="121.6">1818</text>
<text x="216.1" y="123.3">1919</text>
<text x="216.1" y="125">2020</text>
<text x="91.5" y="130.2">DTR</text>
<text x="198.8" y="126.7">DTR</text>
<text x="216.1" y="126.7">8</text>
<text x="216.1" y="128.5">1414</text>
<text x="62.1" y="157.8">VIN</text>
<text x="157.3" y="156.1">VIN</text>
<text x="181.5" y="159.6">D12/MISO</text>
<text x="181.5" y="161.3">D13/SCK</text>
<text x="207.4" y="161.3">D11/MOSI</text>
<text x="181.5" y="163">RESET</text>
</g>
</svg>
